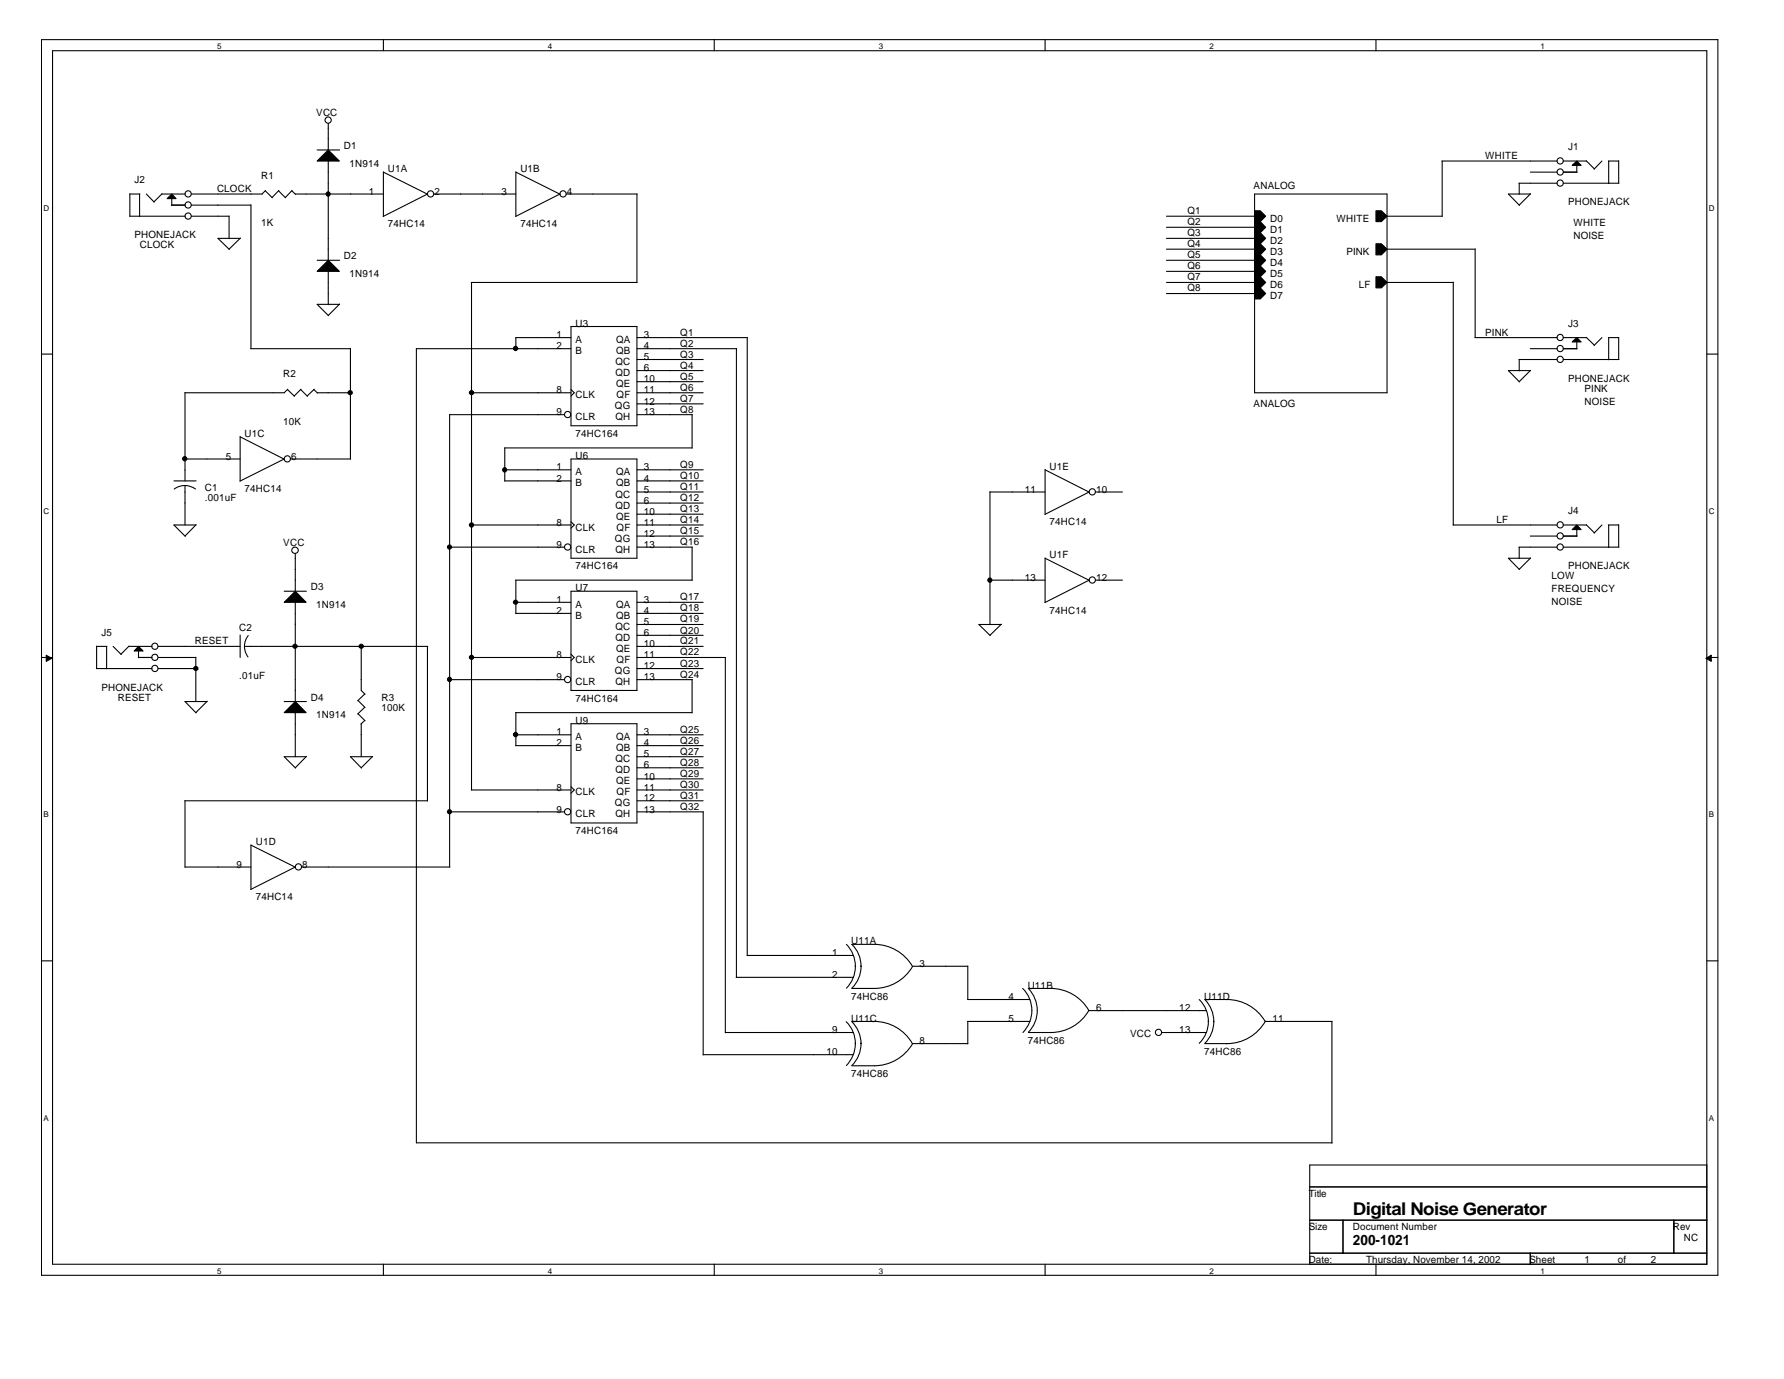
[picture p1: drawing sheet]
<svg xmlns="http://www.w3.org/2000/svg" width="279mm" height="216mm" viewBox="0 0 279 216" stroke-linecap="round" stroke-linejoin="round" font-family="sans-serif">
<g fill="none" stroke="#000" stroke-width=".17">
<path d="M6.5 6.2h262.5v193.5h-262.5zM8.2 7.9h259.1v190h-259.1zM51.4 19.3v4.2M60 6.2v1.7M111.9 6.2v1.7M163.7 6.2v1.7M215.5 6.2v1.7M20.3 33.8h8.7M20.3 30.4h1.6M20.3 30.3v3.5M21.9 30.4v3.5M22.9 30.4l1.2 1.2"/>
<path d="M25.3 30.4h3.7M25.4 30.3l-1.3 1.3M26.9 32.1h2.1M26.9 31.1v1.1M30 33.8h5.9M30 32.1h9.3M35.9 33.8v3.6M37.7 37.3h-3.6l1.8 1.8M37.7 37.3l-1.8 1.7M39.3 32.1v22.5M41.5 29.9l1.1 1.1M41.6 29.8l-.6 .6h-11"/>
<path d="M43.6 29.9l1.1 1.1M43.7 29.8l-1.1 1.1M45.7 29.9l.6 .5M45.7 29.8l-1 1.1M46.2 30.4h13.8M49.7 23.5h3.5M51.4 25.2v15.5M60 26.9v6.9M60 26.9l7 3.5M66.9 30.4l-6.9 3.5M68 30.4h12.8M80.8 26.9l6.9 3.5"/>
<path d="M80.8 26.9v6.9M87.7 30.4l-7 3.5M88.7 30.4h11.1M99.8 30.4v13.9M182.7 37.3h13.8M182.7 33.8h13.8M182.7 35.6h13.8M182.7 39h13.8M196.5 30.4h20.7v31.1h-20.7zM217.2 33.8h8.7M217.2 39h13.8M225.8 25.2h18.1"/>
<path d="M225.9 25.2v8.7M231 39v13.9M237.9 28.7h6M237.9 28.7v1.7M239.7 26.9h4.2M239.7 30.4h-3.5l1.8 1.8M239.7 30.3l-1.8 1.8M244.8 25.2h3.7M244.8 28.7h8.8M244.8 26.9h2.2M246.9 25.9v1.1M248.4 25.2l1.3 1.2"/>
<path d="M250.9 25.2l-1.2 1.3M251.9 25.2h1.6M251.9 25.2v3.5M253.5 25.2v3.5M6.5 55.4h1.7M39.3 54.6h15.6M49.7 40.7h3.5M51.4 42.4v5.3M53.2 47.6h-3.5l1.8 1.8M53.2 47.6l-1.8 1.8M54.9 54.6v17.3M65.2 54.6h24.2"/>
<path d="M65.2 54.6v124.3h143.4M73.8 44.2h26M73.8 44.2v79.5M80.7 52.9h8.7M80.8 52.9v1.7M89.4 51.1h10.4v15.6h-10.4zM99.8 58h10.3M99.8 52.9h17.3M99.8 56.3h10.3M99.8 54.6h15.5M99.8 59.8h10.3M115.3 54.6v98.4"/>
<path d="M117 52.9v96.7M182.7 40.7h13.8M182.7 44.2h13.8M182.7 42.5h13.8M182.7 46h13.8M217.2 44.2h10.4M227.6 44.2v38M231 52.9h12.9M237.9 56.3h6M237.9 56.3v1.8M239.7 54.6h4.2M239.7 58h-3.5l1.8 1.8"/>
<path d="M239.7 58l-1.8 1.8M244.8 52.9h3.7M244.8 56.3h8.8M244.8 54.6h2.2M246.9 53.5v1.1M248.4 52.8l1.3 1.2M250.9 52.9l-1.2 1.2M251.9 52.9h1.6M251.9 52.9v3.4M253.5 52.8v3.5M267.3 55.4h1.7M27.2 75.3h3.5"/>
<path d="M28.9 71.9h8.7M29 76l.7 .1 .9 .5M29 76l-.8 .1-.9 .5M29 61.5v13.8M29 76v6.2M37.6 68.4v6.9M37.6 68.4l7 3.5M44.5 71.9l-6.9 3.4M45 61l1.1 1M45.1 60.9l-.6 .6h-15.6M45.5 71.9h9.4M47.1 61l1.1 1"/>
<path d="M47.1 60.9l-1 1.1M49.2 61l.5 .5M49.2 60.9l-1.1 1.1M49.7 61.5h5.2M70.4 64.9h18M70.4 64.9v70.8M73.8 61.5h15.6M79 70.1h29.4M79.1 75.3h10.3M79.1 73.6h10.3M79.1 70.1v5.2M89.4 71.9h10.4v15.5h-10.4z"/>
<path d="M89.4 61l.5 .5-.5 .5M99.8 61.5h10.3M99.8 77h10.3M99.8 75.3h10.3M99.8 73.6h10.3M99.8 78.8h10.3M99.8 64.9h8.6M99.8 63.2h10.3M108.4 64.9v5.3M155 77h8.7M155 77v20.8M163.7 73.5v7"/>
<path d="M163.7 73.6l6.9 3.5M170.6 77l-7 3.5M171.6 77h4.2M30.7 82.2h-3.5l1.8 1.8M30.7 82.2l-1.7 1.7M37.6 99.4v3.5M38.9 99.5l-.5 1-.1 .7M44.5 92.6h3.5M46.2 86.7v5.9M46.2 94.3v15.5M70.4 85.7h18M73.8 82.2h15.6"/>
<path d="M80.7 90.8h27.7M80.8 90.8v5.3M80.8 94.3h8.6M80.8 96h8.6M89.4 92.6h10.4v15.5h-10.4zM89.4 81.7l.5 .5-.5 .5M99.8 82.2h10.3M99.8 97.8h10.3M99.8 85.7h8.6M99.8 80.5h10.3M99.8 83.9h10.3M99.8 94.3h10.3"/>
<path d="M99.8 96h10.3M99.8 99.5h10.3M108.4 85.7v5.2M155 90.8h8.7M156.8 97.8h-3.5l1.8 1.7M156.8 97.7l-1.8 1.8M163.7 87.4v6.9M163.7 87.4l6.9 3.5M170.6 90.8l-7 3.5M171.6 90.8h4.2M227.6 82.2h16.3M237.9 85.7h6"/>
<path d="M237.9 85.7v1.7M239.7 83.9h4.2M239.7 87.4h-3.5l1.8 1.8M239.7 87.4l-1.8 1.7M244.8 82.2h3.7M244.8 85.7h8.8M244.8 83.9h2.2M246.9 82.9v1.1M248.4 82.2l1.3 1.2M250.9 82.2l-1.2 1.3M251.9 82.2h1.6M251.9 82.2v3.5"/>
<path d="M253.5 82.2v3.5M6.5 102.9h1.7M15.1 104.7h8.7M15.1 101.2h1.6M15.1 101.2v3.5M16.7 101.2v3.5M17.7 101.2l1.3 1.3M20.2 101.2h3.6M20.2 101.2l-1.3 1.2M21.6 102.9h2.2M21.7 101.9v1.1M24.8 102.9h5.9"/>
<path d="M24.8 101.2h12.8M24.8 104.7h5.9M30.7 102.9v6.9M32.4 109.8h-3.4l1.7 1.8M32.4 109.8l-1.7 1.8M38.3 101.2l.1 .7 .4 1M38.3 101.2h28.7M44.5 109.8h3.5M46.2 111.5v7M48 118.5h-3.5l1.8 1.8M48 118.4l-1.8 1.8M56.1 109.7l1.1 1.1"/>
<path d="M56.1 111.7l1.1 1.1M56.6 101.2v6.9l.6 .6M56.6 113.3v5.2M57.1 108.7l-1.1 1M57.1 110.7l-1.1 1.1M57.1 112.8l-.6 .6M58.4 118.5h-3.5l1.7 1.8M58.4 118.4l-1.8 1.8M66.9 101.2v24.2M70.4 106.4h18M73.8 102.9h15.6M80.7 116.7h8.7"/>
<path d="M80.7 111.6h27.7M80.8 111.6v5.1M80.8 115h8.6M89.4 113.3h10.4v15.5h-10.4zM89.4 102.4l.5 .5-.5 .5M99.8 102.9h13.8v58.8M99.8 118.5h10.3M99.8 101.2h10.3M99.8 104.7h10.3M99.8 115h10.3M99.8 116.7h10.3M99.8 106.4h8.6"/>
<path d="M108.4 106.4v5.2M267.3 102.9h1.7M28.9 125.4h38M29 125.4v10.4M29 135.7h10.3M39.3 132.3l7 3.5M39.3 132.3v6.9M46.2 135.7l-6.9 3.6M47.3 135.7h23.2M70.4 127.1h18M73.8 123.7h15.6M89.4 123.2l.5 .5-.5 .5"/>
<path d="M99.8 123.7h10.3M99.8 127.1h10.4M99.8 120.2h10.3M99.8 121.9h10.3M99.8 125.4h10.3M110.1 127.1v38.1M6.5 150.4h1.7M115.3 153h18.4M117 149.6h16.7M132.5 160a4.7 4.7 0 0 1 1.5 3.4 5 5 0 0 1-1.4 3.4M132.6 147.9a4.9 4.9 0 0 1 1.4 3.4 4.8 4.8 0 0 1-1.4 3.4M133.4 159.9a13.3 13.3 0 0 1 5.9 .4 6.9 6.9 0 0 1 3.6 3.1"/>
<path d="M133.4 160a4.9 4.9 0 0 1 1.4 3.4 4.8 4.8 0 0 1-1.4 3.4M142.9 151.3a6.9 6.9 0 0 0-6-3.4h-3.5a4.7 4.7 0 0 1 1.4 3.4 4.7 4.7 0 0 1-1.4 3.4M151.5 159.9h9.8M151.5 156.5h9.8M151.6 151.3h-8.7a6.9 6.9 0 0 1-6 3.5h-3.5M151.6 151.2v5.3M151.6 159.9v3.5M160.2 154.8a4.9 4.9 0 0 1 0 6.9M170.5 158.2a6.9 6.9 0 0 0-6-3.4h-3.4a4.9 4.9 0 0 1 0 6.8M170.5 158.2a6.9 6.9 0 0 1-6 3.5h-3.4M170.6 158.2h18.4M187.8 156.5a4.7 4.7 0 0 1 1.4 3.4v.1a4.7 4.7 0 0 1-1.4 3.3"/>
<path d="M198.1 159.9a6.9 6.9 0 0 0-6-3.4h.1h-3.5a4.9 4.9 0 0 1 1.4 3.4v.1a4.8 4.8 0 0 1-1.4 3.3M198.2 159.9a6.9 6.9 0 0 1-6.1 3.5h.1h-3.5M198.2 159.9h10.4M208.6 159.9v19.1M267.3 150.4h1.7M110.1 165.1h23.6M113.6 161.7h20.1M151.6 163.4h-8.7a7 7 0 0 1-6 3.5h-3.5M182 161.7h7M60 197.9v1.8M111.9 197.9v1.8M163.7 197.9v1.8"/>
<path d="M205.1 185.8h62.2M205.1 191h62.2M205.1 196.2h62.2M210.3 191v5.2M215.5 197.9v1.8M239.7 196.2v1.7M262.1 191v5.2M267.3 182.4h-62.2v15.5"/>
<circle cx="51.4" cy="18.8" r=".49"/>
<circle cx="29.5" cy="33.8" r=".49"/>
<circle cx="29.5" cy="32.1" r=".49"/>
<circle cx="29.5" cy="30.4" r=".49"/>
<circle cx="67.4" cy="30.4" r=".49"/>
<circle cx="88.2" cy="30.4" r=".49"/>
<circle cx="244.3" cy="26.9" r=".49"/>
<circle cx="244.3" cy="25.2" r=".49"/>
<circle cx="244.3" cy="28.7" r=".49"/>
<circle cx="244.3" cy="52.8" r=".49"/>
<circle cx="244.3" cy="54.6" r=".49"/>
<circle cx="244.3" cy="56.3" r=".49"/>
<circle cx="45" cy="71.8" r=".49"/>
<circle cx="88.9" cy="64.9" r=".49"/>
<circle cx="171.1" cy="77" r=".49"/>
<circle cx="46.2" cy="86.2" r=".5"/>
<circle cx="88.9" cy="85.6" r=".49"/>
<circle cx="171.1" cy="90.8" r=".49"/>
<circle cx="244.3" cy="82.2" r=".49"/>
<circle cx="244.3" cy="85.6" r=".49"/>
<circle cx="244.3" cy="83.9" r=".49"/>
<circle cx="24.3" cy="104.7" r=".49"/>
<circle cx="24.3" cy="101.2" r=".49"/>
<circle cx="24.3" cy="102.9" r=".49"/>
<circle cx="88.9" cy="106.4" r=".49"/>
<circle cx="46.7" cy="135.7" r=".49"/>
<circle cx="88.9" cy="127.1" r=".49"/>
<circle cx="181.4" cy="161.6" r=".49"/>
</g>
<g fill="#000" stroke="#000" stroke-width=".16">
<path d="M7.2 102.6l.9 .5-.9 .4z" fill-rule="evenodd"/>
<path d="M267.2 103.1l.8-.5v.9z" fill-rule="evenodd"/>
</g>
<g fill="#000" stroke="#000" stroke-width=".17">
<path d="M26.2 31.1l.7-.7 .7 .7z" fill-rule="evenodd"/>
<path d="M49.7 25.2l1.7-1.7 1.7 1.7z" fill-rule="evenodd"/>
<path d="M196.5 33h.9l.8 .8-.8 .9h-.9z" fill-rule="evenodd"/>
<path d="M196.5 34.7h.9l.8 .9-.8 .8h-.9z" fill-rule="evenodd"/>
<path d="M196.5 36.4h.9l.8 .9-.8 .9h-.9z" fill-rule="evenodd"/>
<path d="M196.5 38.2h.9l.8 .8-.8 .9h-.9z" fill-rule="evenodd"/>
<path d="M215.5 33h.8l.9 .8-.9 .9h-.8z" fill-rule="evenodd"/>
<path d="M215.5 38.2h.8l.9 .8-.9 .9h-.8z" fill-rule="evenodd"/>
<path d="M246.2 25.9l.7-.7 .7 .7z" fill-rule="evenodd"/>
<path d="M49.7 42.5l1.7-1.8 1.7 1.8z" fill-rule="evenodd"/>
<path d="M196.5 39.9h.9l.8 .8-.8 .9h-.9z" fill-rule="evenodd"/>
<path d="M196.5 41.6h.9l.8 .9-.8 .8h-.9z" fill-rule="evenodd"/>
<path d="M196.5 43.3h.9l.8 .9-.8 .9h-.9z" fill-rule="evenodd"/>
<path d="M196.5 45.1h.9l.8 .9-.8 .8h-.9z" fill-rule="evenodd"/>
<path d="M215.5 43.3h.8l.9 .9-.9 .9h-.8z" fill-rule="evenodd"/>
<path d="M246.2 53.5l.7-.6 .7 .6z" fill-rule="evenodd"/>
<path d="M46.2 92.6l1.7 1.7h-3.4z" fill-rule="evenodd"/>
<path d="M246.9 82.2l.7 .7h-1.4z" fill-rule="evenodd"/>
<path d="M21.7 101.2l.7 .7h-1.4z" fill-rule="evenodd"/>
<path d="M44.5 111.6l1.7-1.8 1.7 1.8z" fill-rule="evenodd"/>
<circle cx="51.4" cy="30.4" r=".33"/>
<circle cx="80.8" cy="54.6" r=".33"/>
<circle cx="28.9" cy="71.8" r=".33"/>
<circle cx="54.9" cy="61.5" r=".33"/>
<circle cx="73.9" cy="61.5" r=".33"/>
<circle cx="79" cy="73.6" r=".33"/>
<circle cx="70.4" cy="85.6" r=".32"/>
<circle cx="73.9" cy="82.2" r=".33"/>
<circle cx="80.8" cy="94.3" r=".33"/>
<circle cx="155" cy="90.8" r=".33"/>
<circle cx="30.7" cy="104.7" r=".33"/>
<circle cx="46.2" cy="101.2" r=".33"/>
<circle cx="56.6" cy="101.2" r=".33"/>
<circle cx="70.4" cy="106.4" r=".33"/>
<circle cx="73.9" cy="102.9" r=".33"/>
<circle cx="80.8" cy="115" r=".33"/>
<circle cx="70.4" cy="127.1" r=".32"/>
</g>
<text font-size="2.8" x="211.9" y="190.3">Digital Noise Generator</text>
<text font-size="2.2" x="211.9" y="195">200-1021</text>
<g font-size="1.6">
<text x="49.5" y="18.2">VCC</text>
<text x="53.8" y="23.3">D1</text>
<text x="245.6" y="23.5">J1</text>
<text x="21" y="28.7">J2</text>
<text x="40.9" y="28">R1</text>
<text x="54.7" y="26.1">1N914</text>
<text x="60.7" y="27">U1A</text>
<text x="81.5" y="27">U1B</text>
<text x="196.3" y="29.5">ANALOG</text>
<text x="232.6" y="24.9">WHITE</text>
<text x="34" y="30.1">CLOCK</text>
<text x="40.9" y="35.4">1K</text>
<text x="57.8" y="30.5">1</text>
<text x="60.7" y="35.6">74HC14</text>
<text x="68" y="30.5">2</text>
<text x="78.5" y="30.5">3</text>
<text x="81.5" y="35.6">74HC14</text>
<text x="88.8" y="30.5">4</text>
<text x="186" y="33.5">Q1</text>
<text x="186" y="35.3">Q2</text>
<text x="198.9" y="34.8">D0</text>
<text x="209.3" y="34.8">WHITE</text>
<text x="245.6" y="32.1">PHONEJACK</text>
<text x="246.4" y="35.4">WHITE</text>
<text x="21" y="37.3">PHONEJACK</text>
<text x="21.9" y="38.9">CLOCK</text>
<text x="53.8" y="40.6">D2</text>
<text x="186" y="37">Q3</text>
<text x="186" y="38.7">Q4</text>
<text x="186" y="40.4">Q5</text>
<text x="198.9" y="36.4">D1</text>
<text x="198.9" y="38.2">D2</text>
<text x="198.9" y="39.9">D3</text>
<text x="198.9" y="41.7">D4</text>
<text x="210.9" y="39.9">PINK</text>
<text x="246.4" y="37.5">NOISE</text>
<text x="54.7" y="43.4">1N914</text>
<text x="186" y="42.2">Q6</text>
<text x="186" y="43.9">Q7</text>
<text x="186" y="45.6">Q8</text>
<text x="198.9" y="43.4">D5</text>
<text x="198.9" y="45.1">D6</text>
<text x="198.9" y="46.8">D7</text>
<text x="212.8" y="45.1">LF</text>
<text x="87.2" y="53">1</text>
<text x="90.1" y="53.7">A</text>
<text x="90.1" y="51.1">U3</text>
<text x="96.5" y="53.7">QA</text>
<text x="100.8" y="53">3</text>
<text x="106.5" y="52.5">Q1</text>
<text x="232.6" y="52.5">PINK</text>
<text x="245.6" y="51.1">J3</text>
<text x="44.4" y="59.1">R2</text>
<text x="87.2" y="54.7">2</text>
<text x="90.1" y="55.5">B</text>
<text x="96.4" y="57.2">QC</text>
<text x="96.4" y="58.9">QD</text>
<text x="96.5" y="55.5">QB</text>
<text x="100.8" y="54.7">4</text>
<text x="100.8" y="56.4">5</text>
<text x="100.8" y="58.1">6</text>
<text x="100.8" y="59.9">10</text>
<text x="106.5" y="59.4">Q5</text>
<text x="106.5" y="56">Q3</text>
<text x="106.5" y="57.7">Q4</text>
<text x="106.5" y="54.3">Q2</text>
<text x="245.6" y="59.8">PHONEJACK</text>
<text x="87.2" y="61.6">8</text>
<text x="87.2" y="65">9</text>
<text x="90.1" y="62.4">CLK</text>
<text x="90.1" y="65.8">CLR</text>
<text x="96.3" y="64.1">QG</text>
<text x="96.4" y="65.8">QH</text>
<text x="96.5" y="60.6">QE</text>
<text x="96.6" y="62.4">QF</text>
<text x="100.8" y="61.6">11</text>
<text x="100.8" y="63.3">12</text>
<text x="100.8" y="65">13</text>
<text x="106.5" y="64.6">Q8</text>
<text x="106.5" y="61.2">Q6</text>
<text x="106.5" y="62.9">Q7</text>
<text x="196.3" y="63.8">ANALOG</text>
<text x="248.2" y="61.3">PINK</text>
<text x="248.2" y="63.4">NOISE</text>
<text x="35.3" y="72">5</text>
<text x="38.3" y="68.4">U1C</text>
<text x="44.4" y="66.5">10K</text>
<text x="45.6" y="72">6</text>
<text x="90.1" y="71.9">U6</text>
<text x="90.1" y="68.4">74HC164</text>
<text x="32.1" y="76.9">C1</text>
<text x="38.3" y="77">74HC14</text>
<text x="87.2" y="73.7">1</text>
<text x="87.2" y="75.4">2</text>
<text x="90.1" y="74.4">A</text>
<text x="90.1" y="76.2">B</text>
<text x="96.4" y="77.9">QC</text>
<text x="96.5" y="74.4">QA</text>
<text x="96.5" y="76.2">QB</text>
<text x="100.8" y="73.7">3</text>
<text x="100.8" y="75.4">4</text>
<text x="100.8" y="77.1">5</text>
<text x="106.5" y="73.3">Q9</text>
<text x="106.5" y="76.7">Q11</text>
<text x="106.5" y="75">Q10</text>
<text x="160.5" y="77.1">11</text>
<text x="164.4" y="73.6">U1E</text>
<text x="171.7" y="77.1">10</text>
<text x="32.1" y="78.4">.001uF</text>
<text x="87.2" y="82.3">8</text>
<text x="90.1" y="83.1">CLK</text>
<text x="96.4" y="79.6">QD</text>
<text x="96.5" y="81.4">QE</text>
<text x="96.6" y="83.1">QF</text>
<text x="100.8" y="78.9">6</text>
<text x="100.8" y="80.6">10</text>
<text x="100.8" y="82.3">11</text>
<text x="106.5" y="80.2">Q13</text>
<text x="106.5" y="81.9">Q14</text>
<text x="106.5" y="83.6">Q15</text>
<text x="106.5" y="78.4">Q12</text>
<text x="164.4" y="82.3">74HC14</text>
<text x="234.4" y="81.9">LF</text>
<text x="245.6" y="80.5">J4</text>
<text x="44.4" y="85.5">VCC</text>
<text x="87.2" y="85.8">9</text>
<text x="90.1" y="86.5">CLR</text>
<text x="90.1" y="89.2">74HC164</text>
<text x="96.3" y="84.8">QG</text>
<text x="96.4" y="86.5">QH</text>
<text x="100.8" y="84">12</text>
<text x="100.8" y="85.8">13</text>
<text x="106.5" y="85.3">Q16</text>
<text x="164.4" y="87.4">U1F</text>
<text x="245.6" y="89.2">PHONEJACK</text>
<text x="48.7" y="92.4">D3</text>
<text x="49.5" y="95.2">1N914</text>
<text x="87.2" y="94.4">1</text>
<text x="90.1" y="95.2">A</text>
<text x="90.1" y="92.6">U7</text>
<text x="96.5" y="95.2">QA</text>
<text x="100.8" y="94.4">3</text>
<text x="106.5" y="94">Q17</text>
<text x="106.5" y="95.7">Q18</text>
<text x="160.5" y="90.9">13</text>
<text x="171.7" y="90.9">12</text>
<text x="243" y="90.7">LOW</text>
<text x="243" y="92.8">FREQUENCY</text>
<text x="243" y="94.8">NOISE</text>
<text x="15.9" y="99.5">J5</text>
<text x="30.5" y="100.9">RESET</text>
<text x="37.5" y="98.8">C2</text>
<text x="87.2" y="96.1">2</text>
<text x="90.1" y="96.9">B</text>
<text x="96.4" y="98.6">QC</text>
<text x="96.4" y="100.3">QD</text>
<text x="96.5" y="96.9">QB</text>
<text x="100.8" y="96.1">4</text>
<text x="100.8" y="97.9">5</text>
<text x="100.8" y="99.6">6</text>
<text x="100.8" y="101.3">10</text>
<text x="106.5" y="100.9">Q21</text>
<text x="106.5" y="97.5">Q19</text>
<text x="106.5" y="99.2">Q20</text>
<text x="164.4" y="96.1">74HC14</text>
<text x="37.5" y="106.3">.01uF</text>
<text x="87.2" y="103">8</text>
<text x="87.2" y="106.5">9</text>
<text x="90.1" y="103.8">CLK</text>
<text x="90.1" y="107.3">CLR</text>
<text x="96.3" y="105.5">QG</text>
<text x="96.4" y="107.3">QH</text>
<text x="96.5" y="102.1">QE</text>
<text x="96.6" y="103.8">QF</text>
<text x="100.8" y="103">11</text>
<text x="100.8" y="104.8">12</text>
<text x="100.8" y="106.5">13</text>
<text x="106.5" y="106.1">Q24</text>
<text x="106.5" y="102.6">Q22</text>
<text x="106.5" y="104.4">Q23</text>
<text x="15.9" y="108.2">PHONEJACK</text>
<text x="18.5" y="109.7">RESET</text>
<text x="48.7" y="109.7">D4</text>
<text x="49.5" y="112.5">1N914</text>
<text x="59.7" y="109.7">R3</text>
<text x="59.7" y="111.3">100K</text>
<text x="90.1" y="113.3">U9</text>
<text x="90.1" y="109.9">74HC164</text>
<text x="87.2" y="115.1">1</text>
<text x="87.2" y="116.8">2</text>
<text x="90.1" y="115.9">A</text>
<text x="90.1" y="117.6">B</text>
<text x="96.4" y="119.3">QC</text>
<text x="96.5" y="115.9">QA</text>
<text x="96.5" y="117.6">QB</text>
<text x="100.8" y="115.1">3</text>
<text x="100.8" y="116.8">4</text>
<text x="100.8" y="118.6">5</text>
<text x="106.5" y="114.7">Q25</text>
<text x="106.5" y="116.5">Q26</text>
<text x="106.5" y="118.2">Q27</text>
<text x="106.5" y="119.9">Q28</text>
<text x="87.2" y="123.8">8</text>
<text x="90.1" y="124.5">CLK</text>
<text x="96.4" y="121.1">QD</text>
<text x="96.5" y="122.8">QE</text>
<text x="96.6" y="124.5">QF</text>
<text x="100.8" y="120.3">6</text>
<text x="100.8" y="122">10</text>
<text x="100.8" y="123.8">11</text>
<text x="100.8" y="125.5">12</text>
<text x="106.5" y="121.6">Q29</text>
<text x="106.5" y="123.4">Q30</text>
<text x="106.5" y="125.1">Q31</text>
<text x="87.2" y="127.2">9</text>
<text x="90.1" y="128">CLR</text>
<text x="90.1" y="130.6">74HC164</text>
<text x="96.3" y="126.2">QG</text>
<text x="96.4" y="128">QH</text>
<text x="100.8" y="127.2">13</text>
<text x="106.5" y="126.8">Q32</text>
<text x="37" y="135.8">9</text>
<text x="40" y="132.3">U1D</text>
<text x="47.3" y="135.8">8</text>
<text x="40" y="141">74HC14</text>
<text x="130.3" y="149.7">1</text>
<text x="133.3" y="147.9">U11A</text>
<text x="130.3" y="153.1">2</text>
<text x="144" y="151.4">3</text>
<text x="161" y="154.8">U11B</text>
<text x="130.3" y="161.8">9</text>
<text x="133.3" y="156.5">74HC86</text>
<text x="133.3" y="160">U11C</text>
<text x="157.9" y="156.6">4</text>
<text x="157.9" y="160">5</text>
<text x="171.7" y="158.3">6</text>
<text x="184.7" y="158.3">12</text>
<text x="184.7" y="161.8">13</text>
<text x="188.6" y="156.5">U11D</text>
<text x="199.3" y="160">11</text>
<text x="129.5" y="165.2">10</text>
<text x="144" y="163.5">8</text>
<text x="161" y="163.4">74HC86</text>
<text x="177" y="162.4">VCC</text>
<text x="188.6" y="165.1">74HC86</text>
<text x="133.3" y="168.6">74HC86</text>
<text x="205" y="187.4">Title</text>
<text x="205" y="192.6">Size</text>
<text x="205" y="197.8">Date:</text>
<text x="211.9" y="192.6">Document Number</text>
<text x="214" y="197.8">Thursday, November 14, 2002</text>
<text x="239.5" y="197.8">Sheet</text>
<text x="248.2" y="197.8">1</text>
<text x="253.4" y="197.8">of</text>
<text x="258.5" y="197.8">2</text>
<text x="262" y="192.6">Rev</text>
<text x="263.7" y="194.4">NC</text>
</g>
<g font-size="1.3">
<text x="34" y="7.7">5</text>
<text x="85.8" y="7.7">4</text>
<text x="137.6" y="7.7">3</text>
<text x="189.4" y="7.7">2</text>
<text x="241.3" y="7.7">1</text>
<text x="6.8" y="33">D</text>
<text x="267.6" y="33">D</text>
<text x="6.8" y="80.5">C</text>
<text x="267.6" y="80.5">C</text>
<text x="6.8" y="128">B</text>
<text x="267.6" y="128">B</text>
<text x="6.8" y="175.5">A</text>
<text x="267.6" y="175.5">A</text>
<text x="34" y="199.4">5</text>
<text x="85.8" y="199.4">4</text>
<text x="137.6" y="199.4">3</text>
<text x="189.4" y="199.4">2</text>
<text x="241.3" y="199.4">1</text>
</g>
</svg>
